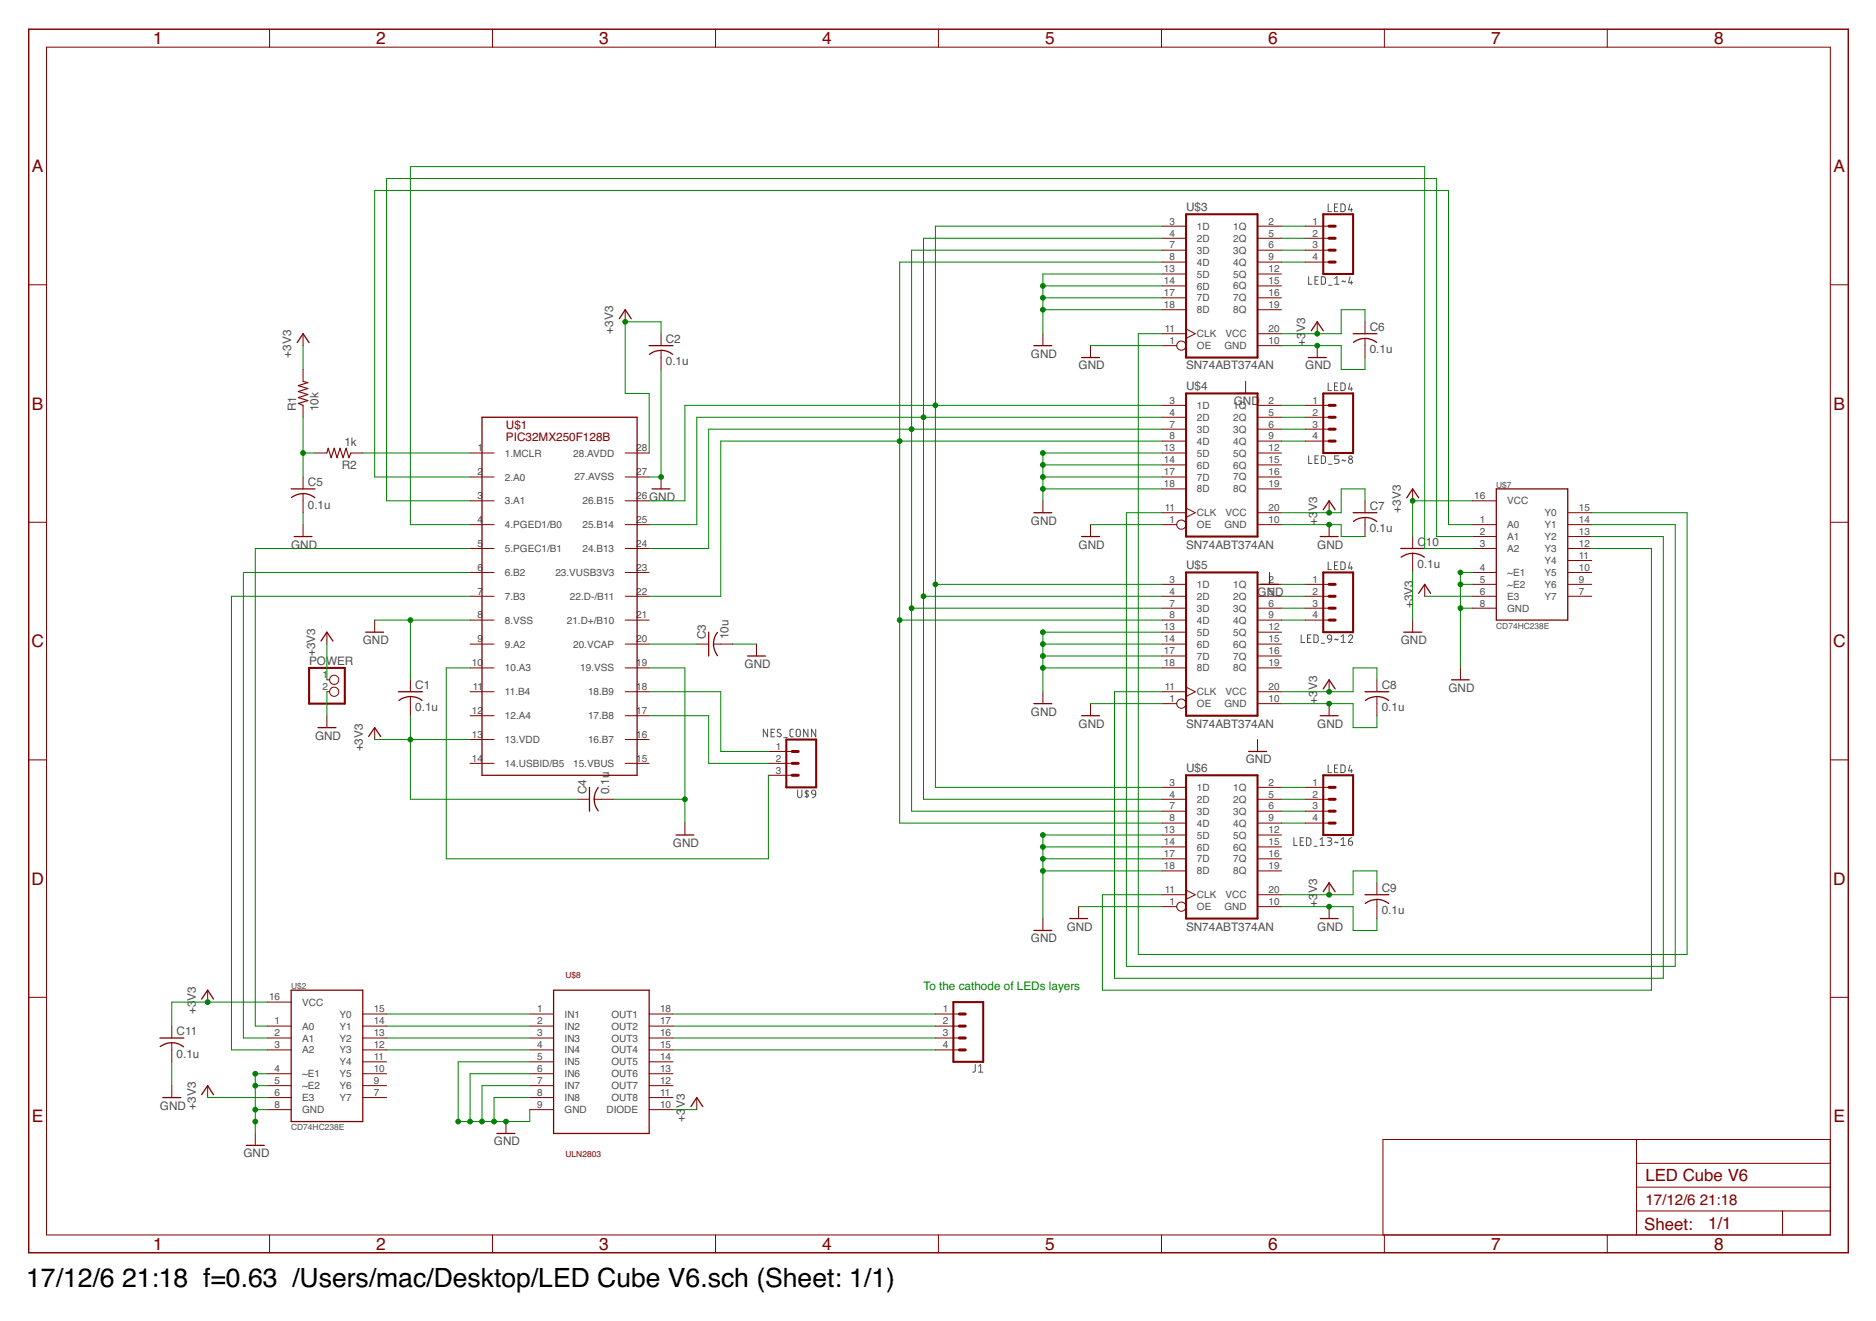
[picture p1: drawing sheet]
<svg xmlns="http://www.w3.org/2000/svg" width="250mm" height="176mm" viewBox="0 0 250 176" stroke-linecap="round" stroke-linejoin="round" font-family="sans-serif">
<g fill="none" stroke="#505050" stroke-width=".13">
<path d="M174.5 36.9v1h.4M175.3 37.3h.4M175.8 36.9h-.5v1h.5M176.2 36.9h.4l.1 .2v.5l-.1 .3h-.4zM177.1 27.2v1h.4M177.1 38h.5M177.9 27.6h.4M177.9 37.9h.6M177.9 37.1l.3-.2v1M178.4 27.2h-.5v1h.5M178.8 27.2h.4l.1 .1v.7l-.1 .2h-.4zM179.4 37.4l-.1 .1-.3-.1-.1 .1"/>
<path d="M180 27.2l-.2 .8h.5M180 36.9l-.2 .8h.5M180.2 27.7v.5M180.2 37.4v.5M177.1 51v1h.4M177.9 51.5h.4M178.4 51h-.5v1h.5M178.8 51l.4 .1 .1 .1v.7l-.1 .1h-.4zM180 51l-.2 .8h.5M180.2 51.6v.4M174.5 60.7v1.1h.4M175.3 61.2h.4"/>
<path d="M175.8 60.7h-.5v1.1h.5M176.2 60.7l.4 .1 .1 .1v.6l-.1 .2-.4 .1zM177.1 74.9v1h.4M177.1 61.9h.5M177.9 75.4h.4M178.4 74.9h-.5v1h.5M178.5 60.7h-.6v.5h.4a.29 .29 0 0 1 .2 .3 .29 .29 0 0 1-.2 .3h-.4M178.8 74.9h.4l.1 .2v.5v.2l-.5 .1zM179.4 61.3l-.1 .1-.3-.1-.1 .1M180 74.9l-.2 .8h.5M180.2 75.5v.4M102.3 97.2v1l-.5-1v1"/>
<path d="M102.8 97.6h.4M103.3 97.2h-.5v1h.5M104.1 97.3l-.4-.1a.24 .24 0 0 0 0 .4l.4 .2a.23 .23 0 0 1 .1 .2 .23 .23 0 0 1-.3 .2l-.3-.2M104.5 98.3h.5M105.8 97.2h-.4l-.1 .2v.7l.5 .1M106.3 97.2h.1a.27 .27 0 0 1 .3 .3v.4a.28 .28 0 0 1-.3 .3 .28 .28 0 0 1-.2-.3v-.4zM107.7 97.2v1l-.6-1v1M108.8 97.2v1l-.6-1v1M173.5 84.6v1h.4M174.3 85h.4M174.8 84.6h-.5v1h.5M175.2 84.6h.4l.1 .2v.5l-.1 .3h-.4z"/>
<path d="M176.1 85.7h.5M177 84.8a.29 .29 0 0 1 .3-.2 .29 .29 0 0 1 .2 .3v.3h-.3l-.2-.2zM177.5 85.2a.44 .44 0 0 1-.4 .4M178.4 85.2l-.1 .1-.3-.1-.1 .1M178.8 84.8l.3-.2v1M178.8 85.6h.6M179.8 84.8a.27 .27 0 0 1 .4-.2 .27 .27 0 0 1 .1 .4l-.5 .6h.5M106.3 105.3l.1 .8a.29 .29 0 0 0 .3 .2 .29 .29 0 0 0 .2-.3v-.7M107.6 105.3v1M107.8 105.5l-.4-.1v.2l.4 .3v.1l-.1 .2-.4-.1M108.2 105.4a.28 .28 0 0 1 .3-.1 .28 .28 0 0 1 .3 .3v.3h-.4l-.2-.2zM108.8 105.9a.43 .43 0 0 1-.5 .4"/>
<path d="M172.5 111.6v1.1h.5M173.4 112.1h.3M173.8 111.6h-.4v1.1h.4M174.2 111.6l.4 .1 .2 .1v.6l-.2 .2-.4 .1zM175.2 112.8h.4M176 112.7h.6M176 111.9l.3-.3v1.1M177 111.6h.3a.23 .23 0 0 1 .2 .3 .23 .23 0 0 1-.2 .2h-.2M177.1 101.9v1.1h.4M177.3 112.1h.1a.29 .29 0 0 1 .1 .3 .29 .29 0 0 1-.2 .3h-.3M177.9 102.4h.4M178.4 101.9h-.5v1.1h.5"/>
<path d="M178.4 112.2l-.1 .1-.2-.1-.2 .1M178.8 101.9l.4 .1 .1 .1v.7l-.1 .1-.4 .1zM178.8 112.7h.6M178.8 111.9l.3-.3v1.1M179.8 112.1h.3a.28 .28 0 0 1 .2 .3 .28 .28 0 0 1-.2 .3 .28 .28 0 0 1-.3-.3zM180 101.9l-.2 .8h.5M180.2 102.5v.5M180.2 111.6a.47 .47 0 0 0-.4 .5M130 141.9v.8a.24 .24 0 0 1-.3 .2M130.5 142.9h.5M130.5 142.1l.2-.2v1"/>
<circle cx="180.1" cy="61.5" r=".28"/>
<circle cx="180.1" cy="61" r=".22"/>
</g>
<g fill="none" stroke="#800000" stroke-width=".13">
<path d="M6.2 6.3h237.8v158.3h-237.8zM35.9 3.9v2.4M65.7 3.9v2.4M95.4 3.9v2.4M125.1 3.9v2.4M154.9 3.9v2.4M184.6 3.9v2.4M214.3 3.9v2.4M3.8 38h2.4M154.9 30.1h3.2M154.9 31.7h3.2M154.9 33.3h3.2"/>
<path d="M154.9 34.9h3.2M154.9 36.5h3.2M154.9 38.1h3.2M154.9 39.7h3.2M167.7 30.1h3.2M167.7 31.7h3.2M167.7 33.3h3.2M167.7 34.9h3.2M167.7 36.5h3.2M167.7 38.1h3.2M167.7 39.7h3.2M174 30.1h3.2"/>
<path d="M174 31.7h3.2M174 33.3h3.2M174 34.9h3.2M244 38h2.4M40.4 44.5v1.6M40.4 49.2v1.6M40.4 54v1.6M83.4 41.3v1.6M88.1 44.5v1.6M88.1 46.7v2.5M139 44.5v1.6M145.4 46.1v1.5"/>
<path d="M154.9 54h3.2M154.9 55.6h3.2M154.9 57.2h3.2M154.9 58.8h3.2M154.9 46.1h2M154.9 41.3h3.2M154.9 44.5h3.2M158.1 43.8l1.3 .7-1.3 .6M166.1 50.8v1.6M167.7 54h3.2M167.7 55.6h3.2M167.7 57.2h3.2"/>
<path d="M167.7 58.8h3.2M167.7 46.1h3.2M167.7 41.3h3.2M167.7 44.5h3.2M174 54h3.2M174 55.6h3.2M174 57.2h3.2M174 58.8h3.2M175.6 42.9v1.6M175.6 46.1v1.5M182 42.9v1.6M182 45.1v2.5"/>
<path d="M3.8 69.6h2.4M40.4 63.6v1.6M40.4 65.8v2.5M40.4 69.9v1.6M42 60.4h1.6M46.8 60.4h1.6M62.7 60.4h3.2M62.7 63.6h3.2M62.7 66.7h3.2M62.7 69.9h3.2M62.7 73.1h3.2M62.7 76.3h3.2"/>
<path d="M62.7 79.5h3.2M83.4 60.4h3.2M83.4 63.6h3.2M83.4 66.7h3.2M83.4 69.9h3.2M83.4 73.1h3.2M83.4 76.3h3.2M83.4 79.5h3.2M88.1 63.6v1.6M139 66.7v1.6M145.4 69.9v1.6M154.9 60.4h3.2"/>
<path d="M154.9 63.6h3.2M154.9 69.9h2M154.9 79.5h3.2M154.9 77.9h3.2M154.9 68.3h3.2M154.9 62h3.2M154.9 65.2h3.2M158.1 67.7l1.3 .6-1.3 .6M167.7 60.4h3.2M167.7 63.6h3.2M167.7 69.9h3.2M167.7 79.5h3.2"/>
<path d="M167.7 77.9h3.2M167.7 68.3h3.2M167.7 62h3.2M167.7 65.2h3.2M169.3 76.3v1.6M174 79.5h3.2M174 77.9h3.2M177.2 66.7v1.6M177.2 69.9v1.6M182 66.7v1.6M182 69v2.5M188.3 65.2v1.5"/>
<path d="M188.3 71.5v1.6M188.3 73.7v2.6M189.9 77.9v1.6M196.3 66.7h3.2M196.3 69.9h3.2M196.3 73.1h3.2M196.3 76.3h3.2M196.3 79.5h3.2M196.3 71.5h3.2M196.3 77.9h3.2M209 69.9h3.2M209 73.1h3.2"/>
<path d="M209 76.3h3.2M209 79.5h3.2M209 71.5h3.2M209 77.9h3.2M209 74.7h3.2M209 68.3h3.2M244 69.6h2.4M43.6 92.2h.3M43.6 90.6h.3M43.6 84.2v1.6M43.6 95.4v1.6M50 82.6v1.6"/>
<path d="M50 97v1.6M54.7 90.6v1.6M54.7 92.8v2.6M62.7 82.6h3.2M62.7 85.8h3.2M62.7 89h3.2M62.7 92.2h3.2M62.7 95.4h3.2M62.7 98.6h3.2M83.4 82.6h3.2M83.4 85.8h3.2M83.4 89h3.2"/>
<path d="M83.4 92.2h3.2M83.4 95.4h3.2M83.4 98.6h3.2M92.9 85.8h1.6M95.1 85.8h2.6M100.9 85.8v1.6M139 92.2v1.6M145.4 93.8v1.6M154.9 82.6h3.2M154.9 85.8h3.2M154.9 89h3.2M154.9 92.2h3.2"/>
<path d="M154.9 81h3.2M154.9 93.8h2M154.9 84.2h3.2M154.9 87.4h3.2M158.1 91.6l1.3 .6-1.3 .6M167.7 82.6h3.2M167.7 85.8h3.2M167.7 89h3.2M167.7 92.2h3.2M167.7 81h3.2M167.7 93.8h3.2M167.7 84.2h3.2"/>
<path d="M167.7 87.4h3.2M167.7 98.6v1.5M174 82.6h3.2M174 81h3.2M177.2 90.6v1.6M177.2 93.8v1.6M183.6 90.6v1.6M183.6 92.8v2.6M188.3 82.6v1.6M194.7 89v1.6M196.3 81h3.2M3.8 101.3h2.4"/>
<path d="M62.7 101.7h3.2M77 106.5h1.6M79.2 106.5h2.6M83.4 101.7h3.2M91.3 109.7v1.6M102.4 101.7h3.2M102.4 100.1h3.2M102.4 103.3h3.2M154.9 104.9h3.2M154.9 106.5h3.2M154.9 108.1h3.2M154.9 109.7h3.2"/>
<path d="M154.9 111.3h3.2M154.9 112.9h3.2M154.9 114.4h3.2M154.9 116.1h3.2M154.9 119.2h3.2M158.1 118.6l1.3 .6-1.3 .6M167.7 104.9h3.2M167.7 106.5h3.2M167.7 108.1h3.2M167.7 109.7h3.2M167.7 111.3h3.2M167.7 112.9h3.2"/>
<path d="M167.7 114.4h3.2M167.7 116.1h3.2M167.7 119.2h3.2M174 104.9h3.2M174 106.5h3.2M174 108.1h3.2M174 109.7h3.2M177.2 117.6v1.6M183.6 117.6v1.6M183.6 119.9v2.5M244 101.3h2.4M3.8 132.9h2.4"/>
<path d="M22.9 136.7v1.6M22.9 139v2.5M27.7 132v1.5M35.6 133.5h3.2M35.6 136.7h3.2M35.6 138.3h3.2M35.6 139.9h3.2M48.4 136.7h3.1M48.4 138.3h3.1M48.4 139.9h3.1M48.4 135.1h3.1M70.6 136.7h3.2"/>
<path d="M70.6 138.3h3.2M70.6 139.9h3.2M70.6 135.1h3.2M86.6 136.7h3.1M86.6 138.3h3.1M86.6 139.9h3.1M86.6 135.1h3.1M124.7 136.7h3.2M124.7 138.3h3.2M124.7 139.9h3.2M124.7 135.1h3.2M139 122.4v1.6"/>
<path d="M143.8 120.8v1.6M154.9 120.8h2M167.7 120.8h3.2M177.2 120.8v1.6M244 132.9h2.4M22.9 144.7v1.6M27.7 144.7v1.6M34 151v1.6M35.6 143.1h3.2M35.6 144.7h3.2M35.6 146.3h3.2M35.6 147.9h3.2"/>
<path d="M48.4 143.1h3.1M48.4 144.7h3.1M48.4 146.3h3.1M48.4 141.5h3.1M67.5 149.5v1.5M70.6 143.1h3.2M70.6 144.7h3.2M70.6 146.3h3.2M70.6 147.9h3.2M70.6 141.5h3.2M86.6 143.1h3.1M86.6 144.7h3.1"/>
<path d="M86.6 146.3h3.1M86.6 147.9h3.1M86.6 141.5h3.1M92.9 146.3v1.6M218.2 151.8v12.8M218.2 158.2h25.8M218.2 155h25.8M244 151.8h-59.6v12.8M35.9 164.6v2.3M65.7 164.6v2.3M95.4 164.6v2.3M125.1 164.6v2.3"/>
<path d="M154.9 164.6v2.3M184.6 164.6v2.3M214.3 164.6v2.3M218.2 161.4h25.8M237.7 161.4v3.2"/>
<circle cx="157.5" cy="46.1" r=".61"/>
<circle cx="157.5" cy="69.9" r=".61"/>
<circle cx="44.6" cy="92.2" r=".61"/>
<circle cx="44.6" cy="90.6" r=".61"/>
<circle cx="157.5" cy="93.8" r=".61"/>
<circle cx="157.5" cy="120.8" r=".61"/>
</g>
<g fill="none" stroke="#800000" stroke-width=".17">
<path d="M39.6 45.7l.8-1.2 .8 1.2M64.3 55.6h20.6v47.7h-20.6zM82.6 42.5l.8-1.2 .8 1.2M86.6 46.1h3.1M88.1 46.7a2.52 2.52 0 0 1 1.6 .5M88.1 46.7a2.34 2.34 0 0 0-1.5 .5M137.8 46.1h2.4M144.2 47.6h2.4M164.9 52.4h2.4M174.4 47.6h2.4M174.8 44.1l.8-1.2 .8 1.2M180.4 44.5h3.2"/>
<path d="M180.4 45.6a2.51 2.51 0 0 1 3.2 0M38.8 65.2h3.2M39.2 71.5h2.4M40.4 65.8a2.64 2.64 0 0 1 1.6 .5M40.4 65.8a2.6 2.6 0 0 0-1.5 .5M86.9 65.2h2.4M137.8 68.3h2.4M144.2 71.5h2.4M168.1 77.9h2.4M176 71.5h2.4M176.4 67.9l.8-1.2 .8 1.2M180.4 68.3h3.2"/>
<path d="M180.4 69.5a2.55 2.55 0 0 1 3.2 0M186.8 73.1h3.1M186.8 74.3a2.55 2.55 0 0 1 3.1 0M187.6 66.3l.7-1.1 .8 1.1M189.1 79.1l.8-1.2 .8 1.2M199.5 65.2h9.5v17.4h-9.5zM42.4 97h2.4M42.8 85.4l.8-1.2 .8 1.2M48.8 84.2h2.3M49.1 98.1l.9-1.1 .8 1.1M53.1 92.2h3.2M53.2 93.3a2.52 2.52 0 0 1 3.1 0"/>
<path d="M94.5 84.2v3.2M95.7 84.3a2.55 2.55 0 0 0 0 3.1M99.7 87.4h2.3M137.8 93.8h2.4M144.2 95.4h2.4M176 95.4h2.4M176.4 91.8l.8-1.2 .8 1.2M182 92.2h3.2M182 93.3a2.55 2.55 0 0 1 3.1 0M187.2 84.2h2.3M193.5 90.6h2.4M78.6 104.9v3.2"/>
<path d="M79.2 106.5a2.44 2.44 0 0 0 .6 1.6M79.8 104.9a2.64 2.64 0 0 0-.6 1.6M90.1 111.3h2.4M166.5 100.1h2.4M176.4 118.8l.8-1.2 .8 1.2M182 119.2h3.2M21.3 138.3h3.2M22.9 138.9a2.64 2.64 0 0 1 1.6 .6M22.9 139a2.6 2.6 0 0 0-1.5 .5M26.9 133.1l.8-1.1 .8 1.1M38.8 132h9.6v17.5h-9.6zM73.8 132h12.8v19h-12.8z"/>
<path d="M137.8 124h2.4M142.6 122.4h2.4M176 122.4h2.4M182 120.4a2.47 2.47 0 0 1 3.1 0M21.7 146.3h2.4M26.9 145.9l.8-1.2 .8 1.2M32.9 152.6h2.3M66.3 151h2.3M92.1 147.5l.8-1.2 .8 1.2"/>
</g>
<path d="M158.1 28.6h9.6v19h-9.6zM176.4 28.6h4v7.9h-4zM158.1 52.4h9.6v19.1h-9.6zM176.4 52.4h4v8h-4zM158.1 76.3h9.6v19.1h-9.6zM176.4 76.3h4v7.9h-4zM41.2 89h4.8v4.8h-4.8zM104.8 98.6h4v6.3h-4zM158.1 103.3h9.6v19.1h-9.6zM176.4 103.3h4v8h-4zM127.1 133.5h4v8h-4z" fill="none" stroke="#800000" stroke-width=".28"/>
<g fill="none" stroke="#800000" stroke-width=".4">
<path d="M177.2 33.3h.8M177.2 31.7h.8M177.2 30.1h.8M177.2 34.9h.8M177.2 57.2h.8M177.2 55.6h.8M177.2 54h.8M177.2 58.8h.8M177.2 79.5h.8M177.2 77.9h.8M177.2 81h.8M177.2 82.6h.8"/>
<path d="M105.6 103.3h.8M105.6 101.7h.8M105.6 100.1h.8M177.2 108.1h.8M177.2 106.5h.8M177.2 104.9h.8M177.2 109.7h.8M127.9 138.3h.8M127.9 136.7h.8M127.9 135.1h.8M127.9 139.9h.8"/>
</g>
<path d="M40.4 50.8l.6 .2-1.2 .4 1.2 .4-1.2 .4 1.2 .4-1.2 .4 1.2 .4-1.2 .4 .6 .2M43.6 60.4l.2-.7 .4 1.3 .4-1.3 .3 1.3 .4-1.3 .4 1.3 .4-1.3 .4 1.3 .3-.6" fill="none" stroke="#800000" stroke-width=".15"/>
<path d="M3.8 3.9h242.6v163h-242.6z" fill="none" stroke="#800000" stroke-width=".19"/>
<g fill="none" stroke="#008000" stroke-width=".13">
<path d="M139 38.1h15.9M139 39.7h15.9M154.9 36.5h-15.9v8M154.9 31.7h-31.8v74.8h31.8M154.9 30.1h-30.2v74.8h30.2M154.9 34.9h-34.9v74.8h34.9M154.9 33.3h-33.4v74.8h33.4M170.9 30.1h3.1M170.9 31.7h3.1M170.9 34.9h3.1M170.9 33.3h3.1M40.4 46.1v3.1"/>
<path d="M40.4 55.6v8M88.1 49.2v14.4h-1.5M88.1 44.5v-1.6h-4.7v9.5h3.2v8M139 41.3h15.9M145.4 46.1h9.5M154.9 57.2h-60.4v15.9h-7.9M154.9 58.8h-58.8v20.7h-9.5M154.9 55.6h-62v14.3h-6.3M154.9 54h-63.6v12.7h-4.7M154.9 44.5h-3.1v82.7h73.1v-58.9h-12.7M170.9 46.1h7.9v3.1h3.2v-1.6M170.9 54h3.1"/>
<path d="M170.9 55.6h3.1M170.9 58.8h3.1M170.9 57.2h3.1M182 42.9v-1.6h-3.2v3.2h-7.9M40.4 60.4h1.6M40.4 68.3v1.6M48.4 60.4h14.3M62.7 73.1h-28.7v63.6h1.6M62.7 76.3h-30.3v62h3.2M62.7 79.5h-31.8v60.4h4.7M62.7 69.9h-8v-47.7h135.2v50.9h6.4M62.7 63.6h-12.7v-38.2h143.1v44.5h3.2"/>
<path d="M62.7 66.7h-11.2v-42.9h140v47.7h4.8M123.1 79.5h31.8M124.7 77.9h30.2M139 62h15.9M139 63.6h15.9M139 65.2h15.9M145.4 69.9h9.5M154.9 68.3h-4.7v60.5h73.2v-58.9h-11.2M154.9 60.4h-15.9v6.3M170.9 79.5h3.1M170.9 69.9h7.9v1.6h3.2M170.9 77.9h3.1"/>
<path d="M182 66.7v-1.5h-3.2v3.1h-7.9M188.3 76.3v6.3M189.9 79.5h6.4M194.7 77.9h1.6M196.3 76.3h-1.6v12.7M196.3 66.7h-8v4.8M212.2 73.1h8v58.9h-73.2v-12.8h7.9M212.2 71.5h9.6v58.9h-73.2v-38.2h6.3M43.6 85.8v4.8M43.6 92.2v3.2M50 82.6h12.7M50 98.6h12.7"/>
<path d="M54.7 82.6v8M54.7 95.4v11.1h22.3M62.7 89h-3.2v25.4h42.9v-11.1M86.6 89h4.7v20.7M86.6 85.8h6.3M86.6 92.2h9.5v7.9h6.3M86.6 95.4h7.9v6.3h7.9M97.7 85.8h3.2M120 82.6h34.9M121.5 81h33.4M139 89h15.9M139 87.4h15.9"/>
<path d="M139 85.8h15.9M145.4 93.8h9.5M154.9 84.2h-15.9v8M170.9 93.8h9.5v3.2h3.2v-1.6M170.9 81h3.1M170.9 82.6h3.1M183.6 90.6v-1.6h-3.2v3.2h-9.5M194.7 81h1.6M81.8 106.5h9.5M139 112.9h15.9M139 114.4h15.9M139 116.1h15.9"/>
<path d="M154.9 111.3h-15.9v11.1M170.9 106.5h3.1M170.9 104.9h3.1M170.9 109.7h3.1M170.9 108.1h3.1M183.6 117.6v-1.5h-3.2v3.1h-9.5M35.6 133.5h-12.7v3.2M51.5 135.1h19.1M51.5 136.7h19.1M51.5 138.3h19.1M51.5 139.9h19.1M89.7 135.1h35"/>
<path d="M89.7 136.7h35M89.7 138.3h35M89.7 139.9h35M143.8 120.8h11.1M170.9 120.8h9.5v3.2h3.2v-1.6M22.9 141.5v3.2M27.7 146.3h7.9M34 147.9h1.6M34 144.7h1.6M35.6 143.1h-1.6v7.9M70.6 144.7h-6.3v4.8M70.6 143.1h-7.9v6.4"/>
<path d="M70.6 141.5h-9.5v8h9.5v-1.6M70.6 146.3h-4.7v3.2M89.7 147.9h3.2"/>
</g>
<g fill="#008000" stroke="#008000" stroke-width=".13">
<circle cx="34" cy="149.5" r=".32"/>
<circle cx="34" cy="147.9" r=".32"/>
<circle cx="34" cy="144.7" r=".32"/>
<circle cx="34" cy="143.1" r=".32"/>
<circle cx="61.1" cy="149.5" r=".32"/>
<circle cx="62.7" cy="149.5" r=".32"/>
<circle cx="64.3" cy="149.5" r=".32"/>
<circle cx="65.9" cy="149.5" r=".32"/>
<circle cx="67.5" cy="149.5" r=".32"/>
<circle cx="177.2" cy="69.9" r=".32"/>
<circle cx="177.2" cy="93.8" r=".32"/>
<circle cx="175.6" cy="46.1" r=".32"/>
<circle cx="177.2" cy="120.8" r=".32"/>
<circle cx="139" cy="38.1" r=".32"/>
<circle cx="139" cy="39.7" r=".32"/>
<circle cx="139" cy="41.3" r=".32"/>
<circle cx="139" cy="60.4" r=".32"/>
<circle cx="139" cy="62" r=".32"/>
<circle cx="139" cy="63.6" r=".32"/>
<circle cx="139" cy="65.2" r=".32"/>
<circle cx="139" cy="89" r=".32"/>
<circle cx="139" cy="87.4" r=".32"/>
<circle cx="139" cy="84.2" r=".32"/>
<circle cx="139" cy="85.8" r=".32"/>
<circle cx="139" cy="111.3" r=".32"/>
<circle cx="139" cy="112.9" r=".32"/>
<circle cx="139" cy="114.4" r=".32"/>
<circle cx="139" cy="116.1" r=".32"/>
<circle cx="194.7" cy="77.9" r=".32"/>
<circle cx="194.7" cy="76.3" r=".32"/>
<circle cx="194.7" cy="81" r=".32"/>
<circle cx="88.1" cy="63.6" r=".32"/>
<circle cx="54.7" cy="82.6" r=".32"/>
<circle cx="91.3" cy="106.5" r=".32"/>
<circle cx="124.7" cy="54" r=".32"/>
<circle cx="124.7" cy="77.9" r=".32"/>
<circle cx="123.1" cy="55.6" r=".32"/>
<circle cx="123.1" cy="79.5" r=".32"/>
<circle cx="120" cy="58.8" r=".32"/>
<circle cx="120" cy="82.6" r=".32"/>
<circle cx="121.5" cy="57.2" r=".32"/>
<circle cx="121.5" cy="81" r=".32"/>
<circle cx="175.6" cy="44.5" r=".32"/>
<circle cx="188.3" cy="66.7" r=".32"/>
<circle cx="177.2" cy="68.3" r=".32"/>
<circle cx="177.2" cy="92.2" r=".32"/>
<circle cx="177.2" cy="119.2" r=".32"/>
<circle cx="27.7" cy="133.5" r=".32"/>
<circle cx="54.7" cy="98.6" r=".32"/>
<circle cx="83.4" cy="42.9" r=".32"/>
<circle cx="40.4" cy="60.4" r=".32"/>
</g>
<g font-size="3.5">
<text x="3.5" y="171.6">17/12/6</text>
<text x="16.3" y="171.6">21:18 f=0.63 /Users/mac/Desktop/LED Cube V6.sch (Sheet: 1/1)</text>
</g>
<g font-size="2.3" fill="#800000">
<text x="20.4" y="5.9">1</text>
<text x="50.2" y="5.9">2</text>
<text x="79.9" y="5.9">3</text>
<text x="109.6" y="5.9">4</text>
<text x="139.3" y="5.9">5</text>
<text x="169.1" y="5.9">6</text>
<text x="198.8" y="5.9">7</text>
<text x="228.5" y="5.9">8</text>
<text x="4.3" y="22.9">A</text>
<text x="244.5" y="22.9">A</text>
<text x="4.3" y="54.6">B</text>
<text x="244.5" y="54.6">B</text>
<text x="4.2" y="86.2">C</text>
<text x="244.4" y="86.2">C</text>
<text x="4.2" y="117.9">D</text>
<text x="244.4" y="117.9">D</text>
<text x="4.3" y="149.5">E</text>
<text x="244.5" y="149.5">E</text>
<text x="20.4" y="166.6">1</text>
<text x="50.2" y="166.6">2</text>
<text x="79.9" y="166.6">3</text>
<text x="109.6" y="166.6">4</text>
<text x="139.3" y="166.6">5</text>
<text x="169.1" y="166.6">6</text>
<text x="198.8" y="166.6">7</text>
<text x="228.5" y="166.6">8</text>
</g>
<g font-size="2.2" fill="#800000">
<text x="219.4" y="157.4">LED Cube V6</text>
<text x="219.2" y="163.8">Sheet:</text>
<text x="227.7" y="163.8">1/1</text>
</g>
<g font-size="2" fill="#800000">
<text x="219.4" y="160.6">17/12/6</text>
<text x="226.6" y="160.6">21:18</text>
</g>
<g font-size="1.6" fill="#505050">
<text x="158.1" y="28.2">U$3</text>
<text x="38.8" y="47.6" transform="rotate(-90 38.8 47.6)">+3V3</text>
<text x="81.8" y="44.5" transform="rotate(-90 81.8 44.5)">+3V3</text>
<text x="88.8" y="45.7">C2</text>
<text x="137.4" y="47.6">GND</text>
<text x="174" y="46.1" transform="rotate(-90 174 46.1)">+3</text>
<text x="174" y="44.3" transform="rotate(-90 174 44.3)">V3</text>
<text x="182.6" y="47.1">0.1u</text>
<text x="182.6" y="44.1">C6</text>
<text x="88.8" y="48.7">0.1u</text>
<text x="143.8" y="49.2">GND</text>
<text x="158.1" y="49.2">SN74ABT374AN</text>
<text x="158.1" y="52">U$4</text>
<text x="174" y="49.2">GND</text>
<text x="39.5" y="54.8" transform="rotate(-90 39.5 54.8)">R1</text>
<text x="42.5" y="54.8" transform="rotate(-90 42.5 54.8)">10k</text>
<text x="45.9" y="59.4">1k</text>
<text x="164.5" y="54">GND</text>
<text x="41" y="64.7">C5</text>
<text x="45.6" y="62.4">R2</text>
<text x="41" y="67.8">0.1u</text>
<text x="86.5" y="66.7">GND</text>
<text x="137.4" y="69.9">GND</text>
<text x="175.6" y="69.9" transform="rotate(-90 175.6 69.9)">+3</text>
<text x="175.6" y="68.1" transform="rotate(-90 175.6 68.1)">V3</text>
<text x="182.6" y="71">0.1u</text>
<text x="182.6" y="67.9">C7</text>
<text x="186.8" y="68.3" transform="rotate(-90 186.8 68.3)">+3V3</text>
<text x="38.8" y="73.1">GND</text>
<text x="143.8" y="73.1">GND</text>
<text x="158.1" y="73.1">SN74ABT374AN</text>
<text x="158.1" y="75.9">U$5</text>
<text x="175.6" y="73.1">GND</text>
<text x="189" y="75.7">0.1u</text>
<text x="189" y="72.7">C</text>
<text x="190.1" y="72.7">10</text>
<text x="167.7" y="79.5">GND</text>
<text x="188.4" y="81.1" transform="rotate(-90 188.4 81.1)">+3V3</text>
<text x="41.2" y="88.6">POWER</text>
<text x="42" y="87.4" transform="rotate(-90 42 87.4)">+3V3</text>
<text x="48.4" y="85.8">GND</text>
<text x="94.1" y="85.2" transform="rotate(-90 94.1 85.2)">C3</text>
<text x="97.1" y="85.2" transform="rotate(-90 97.1 85.2)">10u</text>
<text x="99.3" y="89">GND</text>
<text x="186.8" y="85.8">GND</text>
<text x="55.4" y="94.8">0.1u</text>
<text x="55.4" y="91.8">C1</text>
<text x="137.4" y="95.4">GND</text>
<text x="175.6" y="93.8" transform="rotate(-90 175.6 93.8)">+3</text>
<text x="175.6" y="92" transform="rotate(-90 175.6 92)">V3</text>
<text x="184.2" y="94.8">0.1u</text>
<text x="184.2" y="91.8">C8</text>
<text x="193.1" y="92.2">GND</text>
<text x="42" y="98.6">GND</text>
<text x="48.4" y="100.1" transform="rotate(-90 48.4 100.1)">+3V3</text>
<text x="143.8" y="97">GND</text>
<text x="158.1" y="97">SN74ABT374AN</text>
<text x="166.1" y="101.7">GND</text>
<text x="175.6" y="97">GND</text>
<text x="78.2" y="105.9" transform="rotate(-90 78.2 105.9)">C4</text>
<text x="81.2" y="105.9" transform="rotate(-90 81.2 105.9)">0.1u</text>
<text x="158.1" y="102.9">U$6</text>
<text x="89.7" y="112.9">GND</text>
<text x="175.6" y="119" transform="rotate(-90 175.6 119)">V3</text>
<text x="184.2" y="118.8">C9</text>
<text x="137.4" y="125.6">GND</text>
<text x="142.2" y="124">GND</text>
<text x="158.1" y="124">SN74ABT374AN</text>
<text x="175.6" y="120.8" transform="rotate(-90 175.6 120.8)">+3</text>
<text x="175.6" y="124">GND</text>
<text x="184.2" y="121.9">0.1u</text>
<text x="23.5" y="137.9">C11</text>
<text x="26.1" y="135.1" transform="rotate(-90 26.1 135.1)">+3</text>
<text x="26.1" y="133.4" transform="rotate(-90 26.1 133.4)">V3</text>
<text x="23.5" y="140.9">0.1u</text>
<text x="21.3" y="147.9">GND</text>
<text x="26.1" y="147.9" transform="rotate(-90 26.1 147.9)">+3V3</text>
<text x="91.3" y="149.5" transform="rotate(-90 91.3 149.5)">+3</text>
<text x="91.3" y="147.7" transform="rotate(-90 91.3 147.7)">V3</text>
<text x="32.5" y="154.2">GND</text>
<text x="65.9" y="152.6">GND</text>
</g>
<g font-size="1.6" fill="#800000">
<text x="67.5" y="57.2">U$1</text>
<text x="67.5" y="58.8">PIC32MX250F128B</text>
</g>
<text font-size="1.6" fill="#008000" x="123.1" y="132">To the cathode of LEDs layers</text>
<g font-size="1.3" fill="#505050">
<text x="155.9" y="29.9">3</text>
<text x="169.1" y="29.9">2</text>
<text x="175" y="29.9">1</text>
<text x="155.9" y="31.5">4</text>
<text x="155.9" y="33.1">7</text>
<text x="155.9" y="34.7">8</text>
<text x="159.6" y="30.6">1D</text>
<text x="159.6" y="32.2">2D</text>
<text x="159.6" y="33.8">3D</text>
<text x="159.6" y="35.4">4D</text>
<text x="164.4" y="35.4">4Q</text>
<text x="164.4" y="33.8">3Q</text>
<text x="164.4" y="32.2">2Q</text>
<text x="164.4" y="30.6">1Q</text>
<text x="169.1" y="34.7">9</text>
<text x="169.1" y="33.1">6</text>
<text x="169.1" y="31.5">5</text>
<text x="175" y="31.5">2</text>
<text x="175" y="33.1">3</text>
<text x="175" y="34.7">4</text>
<text x="155.2" y="36.3">13</text>
<text x="155.2" y="37.9">14</text>
<text x="155.2" y="39.5">17</text>
<text x="155.2" y="41.1">18</text>
<text x="159.6" y="37">5D</text>
<text x="159.6" y="38.6">6D</text>
<text x="159.6" y="40.2">7D</text>
<text x="159.6" y="41.8">8D</text>
<text x="164.4" y="41.8">8Q</text>
<text x="164.4" y="40.2">7Q</text>
<text x="164.4" y="38.6">6Q</text>
<text x="164.4" y="37">5Q</text>
<text x="169.1" y="41.1">19</text>
<text x="169.1" y="39.5">16</text>
<text x="169.1" y="37.9">15</text>
<text x="169.1" y="36.3">12</text>
<text x="155.3" y="44.2">11</text>
<text x="155.9" y="45.8">1</text>
<text x="159.6" y="46.5">OE</text>
<text x="159.6" y="44.9">CLK</text>
<text x="163.2" y="46.5">GND</text>
<text x="163.4" y="44.9">VCC</text>
<text x="169.1" y="44.2">20</text>
<text x="169.1" y="45.8">10</text>
<text x="155.9" y="53.8">3</text>
<text x="169.1" y="53.8">2</text>
<text x="175" y="53.8">1</text>
<text x="155.9" y="55.4">4</text>
<text x="155.9" y="57">7</text>
<text x="155.9" y="58.6">8</text>
<text x="159.6" y="54.5">1D</text>
<text x="159.6" y="56.1">2D</text>
<text x="159.6" y="57.7">3D</text>
<text x="159.6" y="59.3">4D</text>
<text x="164.4" y="59.3">4Q</text>
<text x="164.4" y="57.7">3Q</text>
<text x="164.4" y="56.1">2Q</text>
<text x="164.4" y="54.5">1Q</text>
<text x="169.1" y="58.6">9</text>
<text x="169.1" y="57">6</text>
<text x="169.1" y="55.4">5</text>
<text x="175" y="55.4">2</text>
<text x="175" y="57">3</text>
<text x="175" y="58.6">4</text>
<text x="63.7" y="60.2">1</text>
<text x="63.7" y="63.3">2</text>
<text x="67.3" y="60.9">1.MCLR</text>
<text x="67.3" y="64">2.A0</text>
<text x="76.4" y="60.8">28.AVDD</text>
<text x="76.6" y="64">27.AVSS</text>
<text x="84.8" y="63.3">27</text>
<text x="84.8" y="60.2">28</text>
<text x="155.2" y="60.2">13</text>
<text x="155.2" y="61.7">14</text>
<text x="155.2" y="63.3">17</text>
<text x="155.2" y="64.9">18</text>
<text x="159.6" y="60.9">5D</text>
<text x="159.6" y="62.4">6D</text>
<text x="159.6" y="64">7D</text>
<text x="159.6" y="65.6">8D</text>
<text x="164.4" y="65.6">8Q</text>
<text x="164.4" y="64">7Q</text>
<text x="164.4" y="62.4">6Q</text>
<text x="164.4" y="60.8">5Q</text>
<text x="169.1" y="64.9">19</text>
<text x="169.1" y="63.3">16</text>
<text x="169.1" y="61.7">15</text>
<text x="169.1" y="60.2">12</text>
<text x="63.7" y="66.5">3</text>
<text x="63.7" y="69.7">4</text>
<text x="67.3" y="67.2">3.A1</text>
<text x="67.3" y="70.4">4.PGED1/B0</text>
<text x="77.7" y="70.4">25.B14</text>
<text x="77.7" y="67.2">26.B15</text>
<text x="84.8" y="69.7">25</text>
<text x="84.8" y="66.5">26</text>
<text x="155.3" y="68.1">11</text>
<text x="155.9" y="69.7">1</text>
<text x="159.6" y="70.4">OE</text>
<text x="159.6" y="68.8">CLK</text>
<text x="163.2" y="70.4">GND</text>
<text x="163.4" y="68.8">VCC</text>
<text x="169.1" y="68.1">20</text>
<text x="169.1" y="69.7">10</text>
<text x="196.5" y="66.5">16</text>
<text x="197.3" y="69.7">1</text>
<text x="197.3" y="71.3">2</text>
<text x="201" y="67.2">VCC</text>
<text x="201" y="70.4">A0</text>
<text x="201" y="72">A1</text>
<text x="205.9" y="72">Y2</text>
<text x="205.9" y="70.4">Y1</text>
<text x="205.9" y="68.8">Y0</text>
<text x="210.5" y="71.3">13</text>
<text x="210.5" y="69.7">14</text>
<text x="210.5" y="68.1">15</text>
<text x="63.7" y="72.9">5</text>
<text x="63.7" y="76.1">6</text>
<text x="67.3" y="73.6">5.PGEC1/B1</text>
<text x="67.3" y="76.8">6.B2</text>
<text x="74" y="76.8">23.VUSB3V3</text>
<text x="77.7" y="73.6">24.B13</text>
<text x="84.8" y="76.1">23</text>
<text x="84.8" y="72.9">24</text>
<text x="155.9" y="77.6">3</text>
<text x="169.1" y="77.6">2</text>
<text x="175" y="77.6">1</text>
<text x="197.3" y="72.9">3</text>
<text x="197.3" y="76.1">4</text>
<text x="197.3" y="77.6">5</text>
<text x="201" y="73.6">A2</text>
<text x="201" y="76.8">~E1</text>
<text x="205.9" y="76.8">Y5</text>
<text x="205.9" y="75.2">Y4</text>
<text x="205.9" y="73.6">Y3</text>
<text x="210.5" y="77.6">9</text>
<text x="210.5" y="76.1">10</text>
<text x="210.5" y="74.5">11</text>
<text x="210.5" y="72.9">12</text>
<text x="63.7" y="79.2">7</text>
<text x="63.7" y="82.4">8</text>
<text x="67.3" y="79.9">7.B3</text>
<text x="67.3" y="83.1">8.VSS</text>
<text x="75.6" y="83.1">21.D+/B10</text>
<text x="76" y="79.9">22.D-/B11</text>
<text x="84.8" y="82.4">21</text>
<text x="84.8" y="79.2">22</text>
<text x="155.9" y="79.2">4</text>
<text x="155.9" y="80.8">7</text>
<text x="155.9" y="82.4">8</text>
<text x="159.6" y="78.3">1D</text>
<text x="159.6" y="79.9">2D</text>
<text x="159.6" y="81.5">3D</text>
<text x="159.6" y="83.1">4D</text>
<text x="164.4" y="83.1">4Q</text>
<text x="164.4" y="81.5">3Q</text>
<text x="164.4" y="79.9">2Q</text>
<text x="164.4" y="78.3">1Q</text>
<text x="169.1" y="82.4">9</text>
<text x="169.1" y="80.8">6</text>
<text x="169.1" y="79.2">5</text>
<text x="175" y="79.2">2</text>
<text x="175" y="80.8">3</text>
<text x="175" y="82.4">4</text>
<text x="197.3" y="79.2">6</text>
<text x="197.3" y="80.8">8</text>
<text x="201" y="78.3">~E2</text>
<text x="201" y="79.9">E3</text>
<text x="201" y="81.5">GND</text>
<text x="205.9" y="79.9">Y7</text>
<text x="205.9" y="78.3">Y6</text>
<text x="210.5" y="79.2">7</text>
<text x="62.9" y="88.8">10</text>
<text x="63.7" y="85.6">9</text>
<text x="67.3" y="86.3">9.A2</text>
<text x="67.3" y="89.5">10.A3</text>
<text x="76.4" y="86.3">20.VCAP</text>
<text x="77.4" y="89.5">19.VSS</text>
<text x="84.8" y="88.8">19</text>
<text x="84.8" y="85.6">20</text>
<text x="155.2" y="84">13</text>
<text x="155.2" y="85.6">14</text>
<text x="155.2" y="87.2">17</text>
<text x="155.2" y="88.8">18</text>
<text x="159.6" y="84.7">5D</text>
<text x="159.6" y="86.3">6D</text>
<text x="159.6" y="87.9">7D</text>
<text x="159.6" y="89.5">8D</text>
<text x="164.4" y="89.5">8Q</text>
<text x="164.4" y="87.9">7Q</text>
<text x="164.4" y="86.3">6Q</text>
<text x="164.4" y="84.7">5Q</text>
<text x="169.1" y="88.8">19</text>
<text x="169.1" y="87.2">16</text>
<text x="169.1" y="85.6">15</text>
<text x="169.1" y="84">12</text>
<text x="43" y="90.4">1</text>
<text x="43" y="92">2</text>
<text x="62.9" y="95.1">12</text>
<text x="63" y="92">11</text>
<text x="67.3" y="92.7">11.B4</text>
<text x="67.3" y="95.8">12.A4</text>
<text x="78.4" y="95.8">17.B8</text>
<text x="78.4" y="92.7">18.B9</text>
<text x="84.8" y="95.1">17</text>
<text x="84.8" y="92">18</text>
<text x="155.3" y="92">11</text>
<text x="155.9" y="93.6">1</text>
<text x="159.6" y="94.3">OE</text>
<text x="159.6" y="92.7">CLK</text>
<text x="163.2" y="94.3">GND</text>
<text x="163.4" y="92.7">VCC</text>
<text x="169.1" y="92">20</text>
<text x="169.1" y="93.6">10</text>
<text x="62.9" y="98.3">13</text>
<text x="62.9" y="101.5">14</text>
<text x="67.3" y="99">13.VDD</text>
<text x="78.4" y="99">16.B7</text>
<text x="84.8" y="101.5">15</text>
<text x="84.8" y="98.3">16</text>
<text x="103.4" y="99.9">1</text>
<text x="103.4" y="101.5">2</text>
<text x="67.3" y="102.2">14.USBID/B5</text>
<text x="76.4" y="102.2">15.VBUS</text>
<text x="103.4" y="103.1">3</text>
<text x="155.9" y="104.7">3</text>
<text x="155.9" y="106.3">4</text>
<text x="155.9" y="107.9">7</text>
<text x="159.6" y="105.4">1D</text>
<text x="159.6" y="107">2D</text>
<text x="164.4" y="107">2Q</text>
<text x="164.4" y="105.4">1Q</text>
<text x="169.1" y="107.9">6</text>
<text x="169.1" y="106.3">5</text>
<text x="169.1" y="104.7">2</text>
<text x="175" y="104.7">1</text>
<text x="175" y="106.3">2</text>
<text x="175" y="107.9">3</text>
<text x="155.2" y="111.1">13</text>
<text x="155.2" y="112.6">14</text>
<text x="155.9" y="109.5">8</text>
<text x="159.6" y="108.6">3D</text>
<text x="159.6" y="110.2">4D</text>
<text x="159.6" y="111.8">5D</text>
<text x="159.6" y="113.3">6D</text>
<text x="164.4" y="113.3">6Q</text>
<text x="164.4" y="111.8">5Q</text>
<text x="164.4" y="110.2">4Q</text>
<text x="164.4" y="108.6">3Q</text>
<text x="169.1" y="112.6">15</text>
<text x="169.1" y="111.1">12</text>
<text x="169.1" y="109.5">9</text>
<text x="175" y="109.5">4</text>
<text x="155.2" y="114.2">17</text>
<text x="155.2" y="115.8">18</text>
<text x="155.3" y="119">11</text>
<text x="159.6" y="114.9">7D</text>
<text x="159.6" y="116.5">8D</text>
<text x="159.6" y="119.7">CLK</text>
<text x="163.4" y="119.7">VCC</text>
<text x="164.4" y="116.5">8Q</text>
<text x="164.4" y="114.9">7Q</text>
<text x="169.1" y="115.8">19</text>
<text x="169.1" y="114.2">16</text>
<text x="169.1" y="119">20</text>
<text x="155.9" y="120.6">1</text>
<text x="159.6" y="121.3">OE</text>
<text x="163.2" y="121.3">GND</text>
<text x="169.1" y="120.6">10</text>
<text x="35.9" y="133.3">16</text>
<text x="36.6" y="136.5">1</text>
<text x="40.3" y="134">VCC</text>
<text x="40.3" y="137.2">A0</text>
<text x="45.3" y="137.2">Y1</text>
<text x="45.3" y="135.6">Y0</text>
<text x="49.8" y="136.5">14</text>
<text x="49.8" y="134.9">15</text>
<text x="71.6" y="134.9">1</text>
<text x="71.6" y="136.5">2</text>
<text x="75.3" y="135.6">IN1</text>
<text x="75.3" y="137.2">IN2</text>
<text x="81.5" y="137.2">OUT2</text>
<text x="81.5" y="135.6">OUT1</text>
<text x="88" y="136.5">17</text>
<text x="88" y="134.9">18</text>
<text x="125.7" y="134.9">1</text>
<text x="125.7" y="136.5">2</text>
<text x="36.6" y="138.1">2</text>
<text x="36.6" y="139.7">3</text>
<text x="36.6" y="142.9">4</text>
<text x="40.3" y="138.8">A1</text>
<text x="40.3" y="140.4">A2</text>
<text x="40.3" y="143.6">~E1</text>
<text x="45.3" y="143.6">Y5</text>
<text x="45.3" y="142">Y4</text>
<text x="45.3" y="140.4">Y3</text>
<text x="45.3" y="138.8">Y2</text>
<text x="49.8" y="142.9">10</text>
<text x="49.8" y="141.3">11</text>
<text x="49.8" y="139.7">12</text>
<text x="49.8" y="138.1">13</text>
<text x="71.6" y="138.1">3</text>
<text x="71.6" y="139.7">4</text>
<text x="71.6" y="141.3">5</text>
<text x="71.6" y="142.9">6</text>
<text x="75.3" y="138.8">IN3</text>
<text x="75.3" y="140.4">IN4</text>
<text x="75.3" y="142">IN5</text>
<text x="75.3" y="143.6">IN6</text>
<text x="81.5" y="143.6">OUT6</text>
<text x="81.5" y="142">OUT5</text>
<text x="81.5" y="140.4">OUT4</text>
<text x="81.5" y="138.8">OUT3</text>
<text x="88" y="142.9">13</text>
<text x="88" y="141.3">14</text>
<text x="88" y="139.7">15</text>
<text x="88" y="138.1">16</text>
<text x="125.7" y="138.1">3</text>
<text x="125.7" y="139.7">4</text>
<text x="36.6" y="144.5">5</text>
<text x="36.6" y="146">6</text>
<text x="36.6" y="147.6">8</text>
<text x="40.3" y="145.2">~E2</text>
<text x="40.3" y="146.7">E3</text>
<text x="40.3" y="148.3">GND</text>
<text x="45.3" y="146.7">Y7</text>
<text x="45.3" y="145.2">Y6</text>
<text x="49.8" y="146">7</text>
<text x="49.8" y="144.5">9</text>
<text x="71.6" y="144.5">7</text>
<text x="71.6" y="146">8</text>
<text x="71.6" y="147.6">9</text>
<text x="75.3" y="145.2">IN7</text>
<text x="75.3" y="146.7">IN8</text>
<text x="75.3" y="148.3">GND</text>
<text x="80.9" y="148.3">DIODE</text>
<text x="81.5" y="146.7">OUT8</text>
<text x="81.5" y="145.2">OUT7</text>
<text x="88" y="147.6">10</text>
<text x="88" y="146">11</text>
<text x="88" y="144.5">12</text>
</g>
<g font-size="1.1" fill="#505050">
<text x="199.5" y="65">U$7</text>
<text x="199.5" y="83.8">CD74HC238E</text>
<text x="38.8" y="131.8">U$2</text>
<text x="38.8" y="150.6">CD74HC238E</text>
</g>
<g font-size="1.1" fill="#800000">
<text x="75.4" y="130.4">U$8</text>
<text x="75.4" y="154.2">ULN2803</text>
</g>
</svg>
